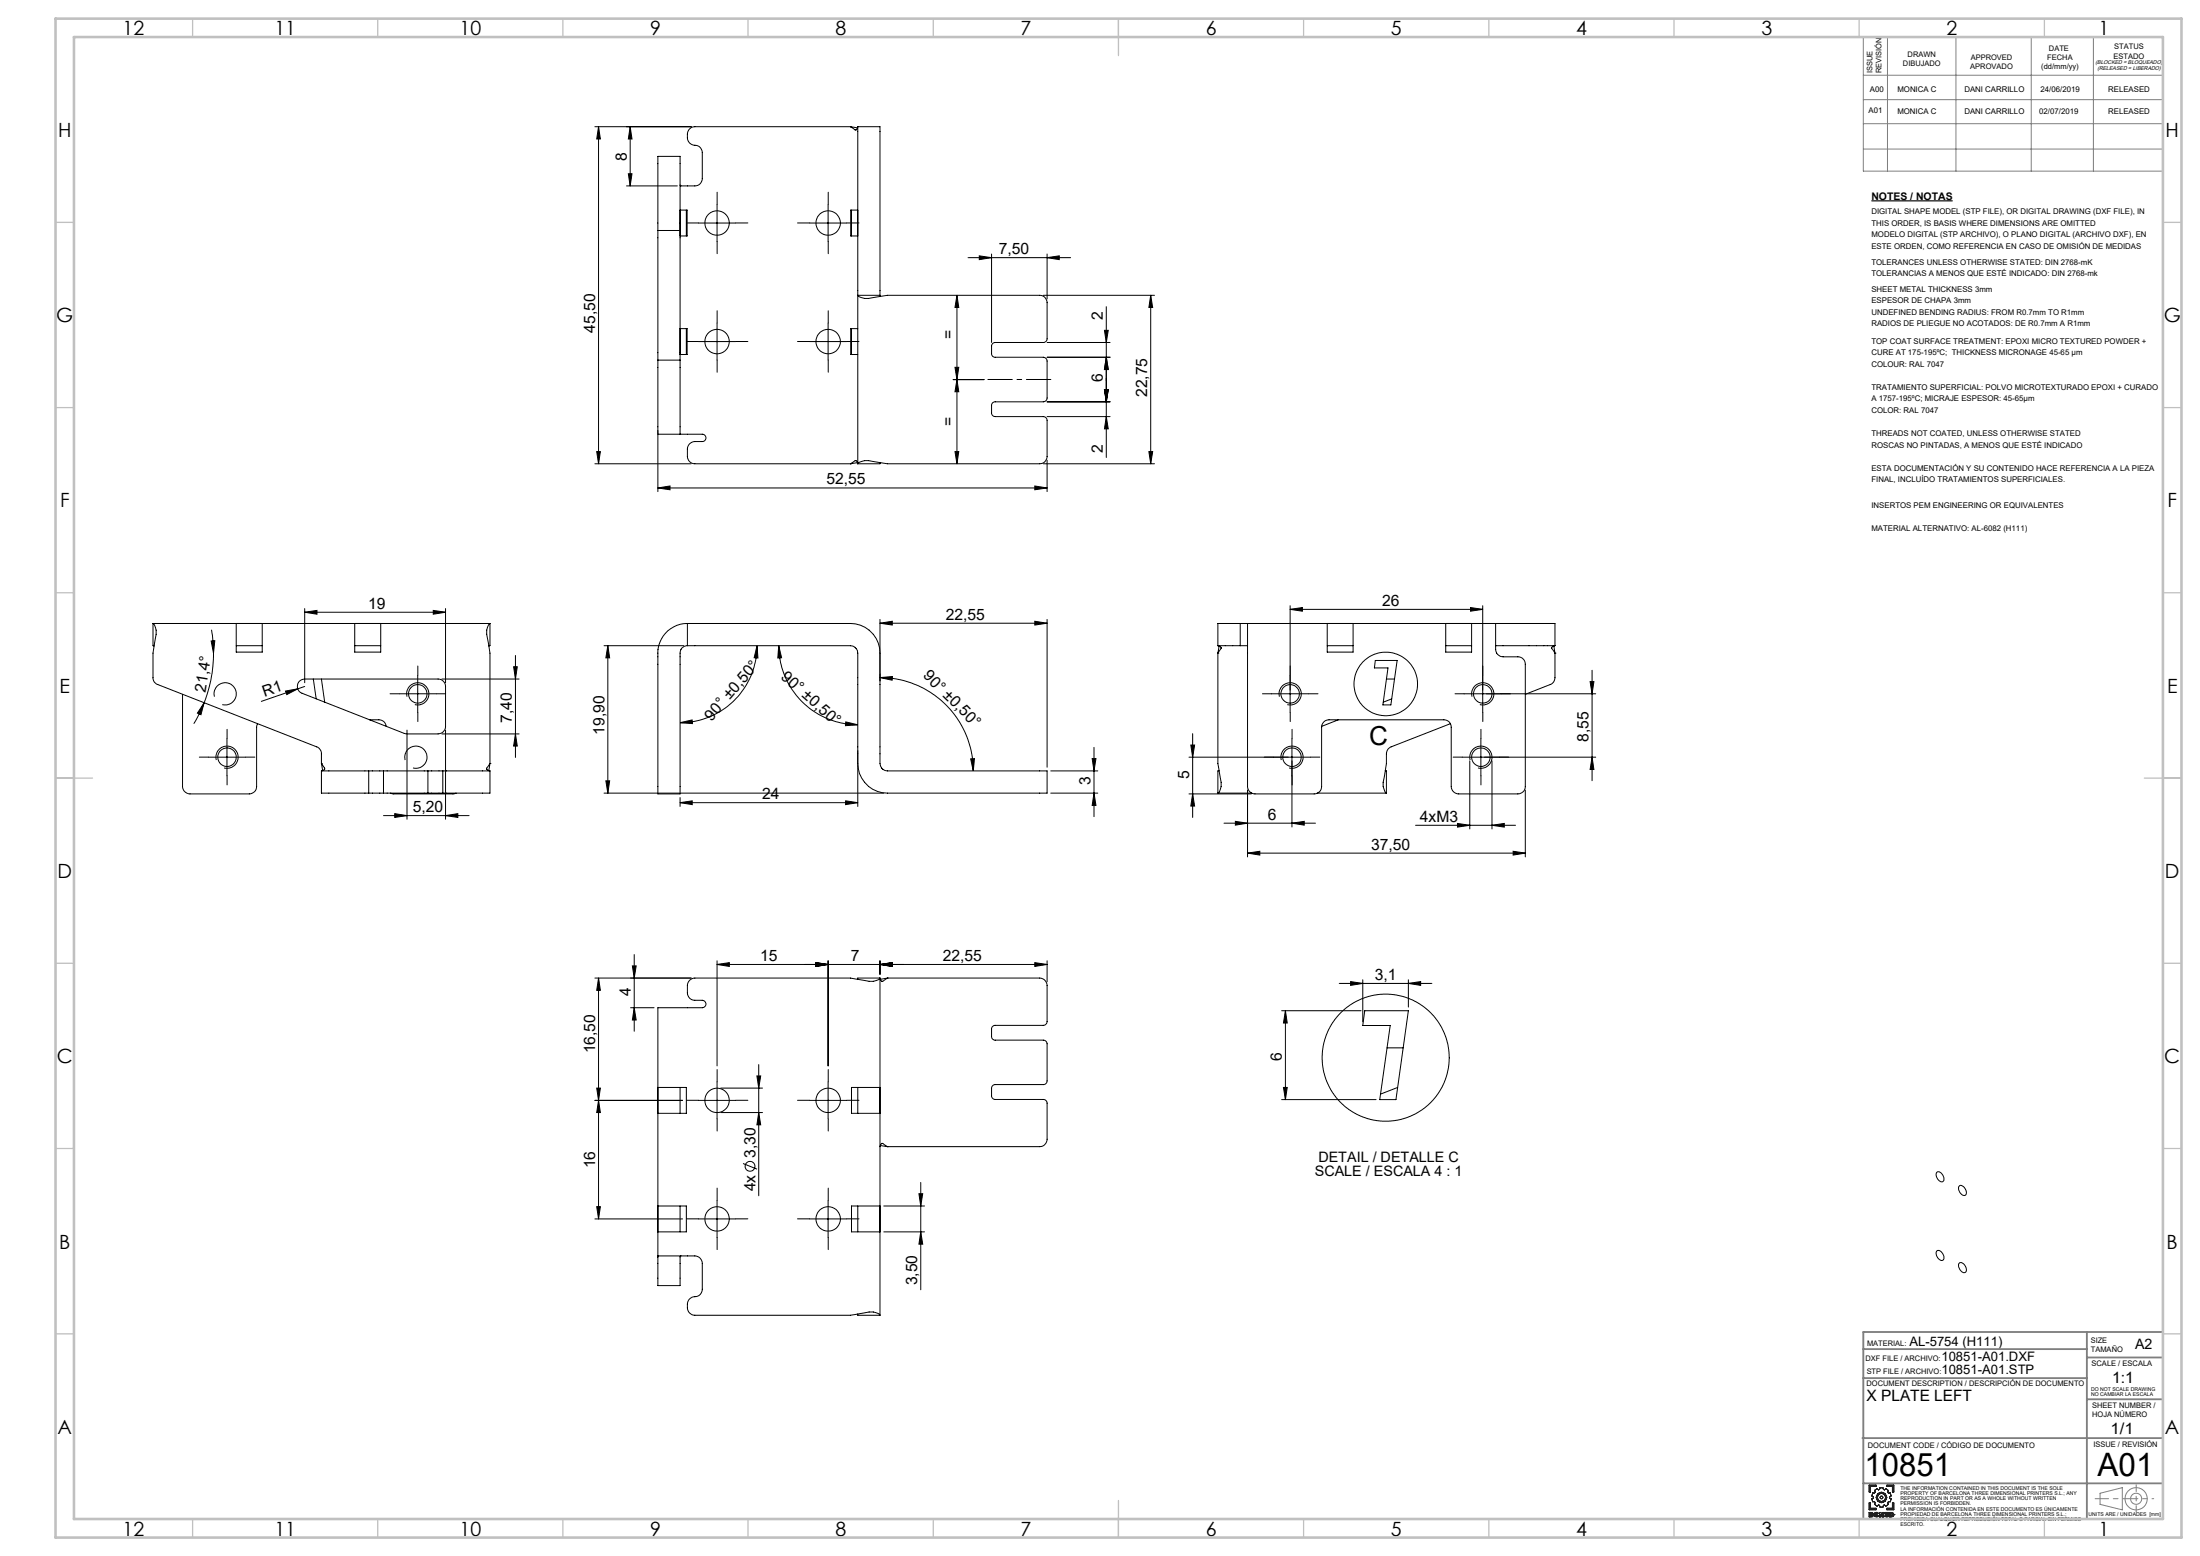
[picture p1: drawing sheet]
<svg xmlns="http://www.w3.org/2000/svg" width="594mm" height="420mm" viewBox="0 0 594 420" stroke-linecap="round" stroke-linejoin="round" font-family="sans-serif">
<path d="M505.3 54.2h21.9" fill="none" stroke="#000" stroke-width=".32"/>
<g fill="none" stroke="#000" stroke-width=".27">
<path d="M160.6 34.2h26M161.6 34.2l.5 3.3h-1zM161.6 34.2v91M170.1 34.2v16M170.1 34.2l.5 3.3h-.9zM229.6 34.2h-42a2.26 2.26 0 0 0-2 3 2.44 2.44 0 0 0 2.8 2.2l.6 .4 .6 1v7.4a1.99 1.99 0 0 1-2 2h-3.7l-.3-.3M229.6 34.2l1.3 .9h.2l.5-.9M229.6 34.2l1.9 .3M229.6 34.2h.1M231.6 34.2h6v45.5M231.6 34.2v45.5M169.2 50.2h13.7"/>
<path d="M169.7 46.9h.9l-.5 3.3zM183.6 56.7h1.9v7h-1.9v-21.5h-6v20M185.3 56.7v7M193.6 55.2v10M223.6 55.2v10M229.9 56.7v7M231.6 56.7h-1.9v7h1.9M177.6 62.2v35M177.6 62.2h6M183.6 60.2v2M183.6 62.2v33.5h1.9v-7h-1.9M188.6 60.2h10"/>
<path d="M218.6 60.2h10M231.6 79.7a4 4 0 0 0 4.1 .6l3.9-.6h41.1a1.99 1.99 0 0 1 2 2v9.8a1.02 1.02 0 0 1-1 .9h-13a.96 .96 0 0 0-1 1v2a.96 .96 0 0 0 1 1h13a1.09 1.09 0 0 1 1 1.1v9.9a1.09 1.09 0 0 1-1 1.1h-13a.96 .96 0 0 0-1 .9v2.1a.96 .96 0 0 0 1 .9h13a1.02 1.02 0 0 1 1 1v9.8a1.99 1.99 0 0 1-2 2h-41.1l-2.7-.4a7.2 7.2 0 0 0-4.8 0l-.5 .4M231.6 79.7h6M231.6 79.7v45.5M237.6 79.7l.1 .3M258.4 79.7v45.5M258.4 79.7l.5 3.3h-1.1zM261.4 69.6h27.7M264.4 69.1l3.3 .5-3.3 .5zM267.7 68.6v23.8M281.7 79.7h30M282.7 69.6l3.3-.5v1z"/>
<path d="M282.7 68.6v12.1M310.7 79.7v45.5M310.7 79.7l.5 3.3h-1zM177.6 97.2v20h6M177.6 97.2h6M183.6 97.2v20M183.6 95.2v2M185.3 88.7v7M188.6 92.2h10M193.6 87.2v10M218.6 92.2h10M223.6 87.2v10"/>
<path d="M229.9 88.7v7M231.6 88.7h-1.9v7h1.9M257.8 99.1h1.1l-.5 3.4zM282.7 92.4h17M298.2 89.2h1l-.5 3.2zM298.7 82.8v40.7M298.7 96.4l.5 3.3h-1zM299.7 96.4h-17M177.6 116.2v16.5M183.6 117.2h6a.99 .99 0 0 1 1 1 .99 .99 0 0 1-1 1h-2a2.05 2.05 0 0 0-2 2v2a1.99 1.99 0 0 0 2 2h42M257.4 102.5h8.3M258.4 102.5l.5 3.2h-1.1z"/>
<path d="M282.7 112.4h17M282.7 108.5h17M298.2 105.1h1l-.5 3.4zM298.7 112.4l.5 3.4h-1zM160.6 125.2h26M161.1 121.9h1l-.5 3.3zM177.6 131.7l3.3-.5v1zM177.6 131.7h105.1M229.6 125.2l1.3-.9h.2l.5 .9M229.6 125.2h.1M231.5 124.9l-1.9 .3M237.7 124.9l-.1 .3h-6"/>
<path d="M257.8 121.9h1.1l-.5 3.3zM279.4 131.2l3.3 .5-3.3 .5zM281.7 125.2h30M282.7 124.2v8.5M310.2 121.9h1l-.5 3.3zM41.3 168.3a3.9 3.9 0 0 1 .6 4 39 39 0 0 0-.6 10.6 1.82 1.82 0 0 0 1.3 1.9l42.9 16.8a2.04 2.04 0 0 1 1.3 1.9v2.6M41.3 168.3h91M41.3 168.3v6l.3 .1M57 173l1-.1-.4 3.4zM57.1 170l.5 6.3M57.6 176.3l-.1 3.6-.6 3.7-1.8 6.1M63.8 168.3v7.7h7v-7.7"/>
<path d="M63.8 174.3h7M82.3 165.3l3.3-.5v1zM82.3 164.3v20M82.3 165.3h38M95.8 168.3v7.7h7v-7.7M95.8 174.3h7M117 164.8l3.3 .5-3.3 .5zM120.3 164.3v20M132.3 168.3a3.8 3.8 0 0 0-.7 4l.7 4v29.8M132.3 168.3v6l-.3 .1M138.7 180h1l-.5 3.3zM139.2 176.9v27.6"/>
<path d="M163.1 174.3h21.5M164.1 174.3l.5 3.3h-1zM164.1 174.3v39.8M185.6 174.3h44a1.97 1.97 0 0 1 2 2v27.2M185.6 168.3h44a8 8 0 0 1 8 8M185.6 168.3a8.3 8.3 0 0 0-8 9.3v36.7h6v-37a2.82 2.82 0 0 1 1.3-2.9l.7-.1M185.6 168.3v6M204.4 174.3l.2 3.3-1-.1zM204.4 174.3a20.8 20.8 0 0 1-20.8 20.8M210.3 174.3l.7 3.2-1 .1zM210.3 174.3a21.4 21.4 0 0 0 21.3 21.3M237.6 168.2l3.3-.5v1z"/>
<path d="M237.6 167.2v16.6M237.6 168.2h45.1M279.4 167.7l3.3 .5-3.3 .5zM282.7 167.2v39.9M328.8 176.3h.1M328.8 174.3h6.1M328.8 174.3l.9 .4v.3l-.9 1.3M328.8 176.3v29.8l.5 2.7a7.1 7.1 0 0 1 0 4.8l-.5 .5M329.1 174.4l-.3 1.9M334.9 168.3h-6.1v6M334.9 174.3h1.9M334.9 168.3h1.9"/>
<path d="M334.9 168.3v6M336.8 168.3v44a2.05 2.05 0 0 0 2 2h16a1.99 1.99 0 0 0 2-2v-16a1.99 1.99 0 0 1 2-2h31.1a1.93 1.93 0 0 1 1.9 2v16a2.05 2.05 0 0 0 2 2h16a1.99 1.99 0 0 0 2-2v-33a1.99 1.99 0 0 0-2-2h-4a2.07 2.07 0 0 1-2-2v-7M336.8 168.3h67M348.3 164.5l3.3-.5v1zM348.3 163.5v28.8M348.3 164.5h52M358.4 168.3v7.7h6.9v-7.7M358.4 174.3h6.9M371.3 178.3h5.9l-1.7 12h-2.1l1.4-10h-3.7zM390.3 168.3v7.7h7v-7.7M390.3 174.3h7M397.1 164l3.2 .5-3.2 .5z"/>
<path d="M400.3 163.5v28.8M403.8 174.3h16M403.8 168.3h16v6M419.5 174.4l.3 1.9M419.8 176.3h.1M419.8 174.3l-.8 .4v.3l.8 1.3M419.8 176.3v6.6a1.94 1.94 0 0 1-1.2 1.9l-6.8 2.6M49.3 187.4v24.9a2.05 2.05 0 0 0 2 2h16a1.99 1.99 0 0 0 2-2v-16l.2-.9M55.1 189.7l-.8 3.2-1-.4zM55.1 189.7l-1.3 2.9-1.5 2.8M57.9 188a3 3 0 0 1 2.7-3.7 3 3 0 0 1 3.2 3.3 3 3 0 0 1-3.8 2.6M61.3 199.4v10"/>
<path d="M77.1 186.5l3.3-.6-3 1.6zM80.4 185.9l-9.8 3.4M80.7 184.1l.7-.6 .9-.2h36a2.05 2.05 0 0 1 2 2v10.8a2.05 2.05 0 0 1-2 2l-9-.1-27.7-10.9a2 2 0 0 1-.9-3zM82.3 185.3l-1.9 .6M84.6 183.3l.8 5.3M86.8 183.3l.9 6.2M99.8 194.3h2.5a1.94 1.94 0 0 1 2 1.8M107.8 187.3h10M109.9 197.1v24M109.9 188a3 3 0 0 1 2.7-3.7 3 3 0 0 1 3.2 3.3 3 3 0 0 1-3.8 2.6M112.8 182.3v10M119.3 183.3h20.9"/>
<path d="M119.3 198.1h20.9M120.3 197.1v24M139.2 198.1l.5 3.3h-1zM183.6 195.1l3.3-.8v1zM228.4 194.9l3.2 .7-3.3 .3zM237.6 182.9l3.3-.3v1zM237.6 182.9a25.2 25.2 0 0 1 25.2 25.2M237.6 182.9v20.2a6.2 6.2 0 0 0 .5 4.2l.8 .7 .7 .1h43.1v6h-43.1a8 8 0 0 1-8-8M322 198v22.6M343.3 187.3h10M345.4 188a3 3 0 0 1 2.7-3.7 3 3 0 0 1 3.2 3.3 3 3 0 0 1-3.7 2.6M348.8 199.4v23.8"/>
<path d="M361.4 194.3l-4.5 1.8M374.3 183.3h2.2M375.8 188.6l-2.3 .9M391.6 195.4l-16 6.2a2.04 2.04 0 0 0-1.3 1.9v2.6l-.4 2.7a6.8 6.8 0 0 0-.2 4.3l.6 1M395.3 187.3h35.5M397.4 188a3 3 0 0 1 2.7-3.7 3 3 0 0 1 3.2 3.3 3 3 0 0 1-3.7 2.6M399.8 199.4v10M429.3 184h1.1l-.5 3.3zM429.9 180.9v29.8M56.3 204.4h10M58.4 205.2a3 3 0 0 1 2.6-3.8 3 3 0 0 1 3.3 3.2 3 3 0 0 1-3.8 2.7M86.8 208.1h12.8"/>
<path d="M86.8 208.1v6h12.8M86.8 206.1l.3 1.9M86.8 206.1l.9 1.2v.3l-.9 .5M86.8 206.1h.1M99.6 208.1h3.9M99.6 214.1h3.9M99.6 208.1v6M103.5 208.1h12M103.5 214.1h12M103.5 208.1v6M105.4 214.1l.9 .2h16l.9-.2M106.6 219.6l3.3 .6-3.3 .4z"/>
<path d="M109.4 205.2a2.99 2.99 0 0 1 2.6-3.8 2.99 2.99 0 0 1 3.3 3.2 2.99 2.99 0 0 1-3.8 2.7M115.5 208.1h4.1M115.5 214.1h4.1M115.5 208.1v6M119.6 208.1h12.7M119.6 208.1v6M132.3 208.1v6h-12.7M132.3 206.1l-.3 1.9M132.3 206.1l-.9 1.2v.3l.9 .5M132.3 206.1h.1M163.1 214.1h75.5M163.6 210.8h1l-.5 3.3z"/>
<path d="M183.6 216.7l3.3-.5v1zM183.6 215.3v2.4M183.6 216.7h48M228.3 216.2l3.3 .5-3.3 .5zM231.6 202.6v15.1M262.1 204.8h1l-.3 3.3zM283.7 208.1h12.7M283.7 214.1h12.7M294.9 204.8h1l-.5 3.3zM295.4 201.7v18.7M295.4 214.1l.5 3.3h-1zM321 204.4h32.8"/>
<path d="M321 214.3h16.9M321.5 201.1h1l-.5 3.3zM322 214.3l.5 3.3h-1zM328.8 214.1h9.2M329.1 208l-.3 .1v6M336.8 213.3v18M345.9 205.2a2.99 2.99 0 0 1 2.7-3.8 2.99 2.99 0 0 1 3.2 3.2 2.99 2.99 0 0 1-3.7 2.7M355.7 214.1h18.6M374 208l.3 .1v6M394.8 204.4h36M396.8 205.4v18.3M396.9 205.2a2.99 2.99 0 0 1 2.7-3.8 2.99 2.99 0 0 1 3.2 3.2 2.99 2.99 0 0 1-3.7 2.7"/>
<path d="M402.8 205.4v18.3M411.8 213.3v18M429.9 204.4l.5 3.3h-1.1zM103.5 220.2h23.1M120.3 220.2l3.3-.6v1zM330.5 222.2h24.7M333.6 221.7l3.2 .5-3.2 .5zM336.8 230.3l3.3-.5v1zM336.8 230.3h75M348.8 222.2l3.3-.5v1zM382.2 222.8h27M393.5 222.3l3.3 .5-3.3 .5z"/>
<path d="M402.8 222.8l3.4-.5v1zM408.6 229.8l3.2 .5-3.2 .5zM171.2 257.7v20.7M193.6 259.3v28.4M220.3 259.8l3.3 .5-3.3 .6zM223.6 259.3v28.4M237.6 259.3v3.7M279.4 259.8l3.3 .5-3.3 .6zM282.7 259.3v5.7M160.6 264h26M161.6 264v65M161.6 264l.5 3.3h-1z"/>
<path d="M170.3 272h6.3M170.7 260.7h1.1l-.6 3.3zM171.2 272l.6 3.3h-1.1zM193.6 260.3l3.3-.5v1.1zM193.6 260.3h89.1M237.6 264a3.8 3.8 0 0 1-4.1 .7l-3.9-.7h-42a2.05 2.05 0 0 0-2 2v2a1.99 1.99 0 0 0 2 2h2a1.01 1.01 0 0 1 1 1 1.01 1.01 0 0 1-1 1h-12v67.3M237.6 264l.5 .9h.2l1.3-.9M237.6 264v91M237.6 264h-6l-.1 .3M237.6 260.3l3.3-.5v1.1zM239.6 264l-1.9 .3M239.6 264h41.1a2.05 2.05 0 0 1 2 2v9.7a1.09 1.09 0 0 1-1 1.1h-13a.96 .96 0 0 0-1 1v2a.96 .96 0 0 0 1 1h13a1.02 1.02 0 0 1 1 .9v10.1a1.02 1.02 0 0 1-1 1h-13a1.02 1.02 0 0 0-1 1v2a1.02 1.02 0 0 0 1 1h13a1.02 1.02 0 0 1 1 1v9.7a2.05 2.05 0 0 1-2 2h-41.1"/>
<path d="M239.6 264h.1M346 272.8h21.5M347.1 272.8l.5 3.3h-1.1zM347.1 272.8v24M361.6 265.4h25M364.7 265l3.2 .4-3.2 .6zM367.9 264.5v11.3M368.5 272.8h11.8l-3.4 24h-4.4l2.9-20h-7.5zM380.3 265.4l3.3-.4v1zM380.3 264.5v7.3M160.6 297h23.7M161.1 293.7h1l-.5 3.3z"/>
<path d="M161.6 297l.5 3.3h-1zM177.6 293.5h7.7v7h-7.7M183.6 293.5v7M188.6 297h10M193.6 292v10M194.6 293.7h11.3M204.4 290.4h1l-.5 3.3zM204.9 287.4v35.4M218.6 297h10M223.6 292v10M231.6 293.5v7M237.6 293.5h-7.7v7h7.7"/>
<path d="M346 296.8h25.5M346.5 293.5h1.1l-.5 3.3zM374.5 282.8h4.3M377.4 293.5l-4.7 1.8M194.6 300.3h11.3M200.6 314.1l3.8 1.5M204.9 300.3l.5 3.3h-1zM237.6 309.5l.5-.9h.2l1.3 .9M237.7 309.2l1.9 .3M239.6 309.5h.1M248.6 319.2v28.9M523 316.4a1.74 1.74 0 0 1 1.9 2.1 .85 .85 0 0 1-.9 .5 .85 .85 0 0 1-.7-.6l-.6-1.2z"/>
<path d="M160.6 329h23.7M161.1 325.7h1l-.5 3.3zM177.6 339.3l.1-.3h6.9a8.4 8.4 0 0 1 3.8 .2l.6 .4 .6 1v7.4a2.09 2.09 0 0 1-2.4 2 2.66 2.66 0 0 0-1.6 2.5 2.66 2.66 0 0 0 1.6 2.5h42.4l2.7-.4a7.1 7.1 0 0 1 4.8 0l.5 .4M177.6 325.5h7.7v7h-7.7M183.6 325.5v7M183.9 339l-.3 .2v7.8h-6v-7.7M188.6 329h10M193.6 324v10M218.6 329h10M223.6 324v10M231.6 325.5v7M237.6 325.5h-7.7v7h7.7"/>
<path d="M238.6 325.5h11M238.6 332.5h11M248.1 322.2h1l-.5 3.3zM248.6 332.5l.5 3.3h-1zM522.9 337.7a1.52 1.52 0 0 1 2 1.6 .77 .77 0 0 1-.6 .9 .77 .77 0 0 1-.9-.5l-.6-1zM529.1 320.1a1.55 1.55 0 0 1 1.8 1.5 .78 .78 0 0 1-.4 1.1 .78 .78 0 0 1-1.1-.5 1.58 1.58 0 0 1-.3-2.1zM231.5 354.7l.1 .3h6M529.1 340.9a1.7 1.7 0 0 1 1.8 2.1 .87 .87 0 0 1-.9 .5 .87 .87 0 0 1-.8-.7l-.4-.9v-.7z"/>
<circle cx="193.6" cy="60.2" r="3.3"/>
<circle cx="223.6" cy="60.2" r="3.3"/>
<circle cx="193.6" cy="92.2" r="3.3"/>
<circle cx="223.6" cy="92.2" r="3.3"/>
<circle cx="112.8" cy="187.3" r="2.49"/>
<circle cx="348.3" cy="187.3" r="2.5"/>
<circle cx="374.2" cy="184.6" r="8.6"/>
<circle cx="400.3" cy="187.3" r="2.5"/>
<circle cx="61.3" cy="204.4" r="2.5"/>
<circle cx="348.8" cy="204.4" r="2.5"/>
<circle cx="399.8" cy="204.4" r="2.5"/>
<circle cx="193.6" cy="297" r="3.3"/>
<circle cx="223.6" cy="297" r="3.3"/>
<circle cx="374.1" cy="285.5" r="17.2"/>
<circle cx="202.5" cy="314.8" r="1.32"/>
<circle cx="193.6" cy="329" r="3.3"/>
<circle cx="223.6" cy="329" r="3.3"/>
</g>
<g fill="none" stroke="#191924" stroke-width=".27">
<path d="M504.7 400.9h1.8v.3h-1.5v1.5h-.3zM504.7 405.7h.3v1.4h1.5v.4h-1.8zM505 408.5l.4 .2h-.4zM505 409l.4 .1-.4 .1zM505.3 408.3h-.6v1.2l.9-.1 .1-.3M505.3 408.3l.4 .2M505.4 408.6h.1M505.4 409.1h.1M505.7 408.5h.1M505.7 408.5l-.2 .3 .2 .3M505.7 408.5l-.1 .3 .1 .3M505.7 409.1h.1"/>
<path d="M506 408.9h.1M506 408.9l.2 .3 .5 .3 .5-.3M506 408.9l.3 .5 .5 .1 .4-.3M506.1 402.3l.7-.5 .4 .3 .3-.1 .1-.4h.8l.1 .4 .3 .1 .4-.3 .7 .5-.2 .5 .2 .2h.5l.2 .8-.4 .3v.2l.4 .3-.2 .8h-.5l-.2 .2 .2 .5-.7 .4-.4-.3-.3 .1-.1 .5h-.8l-.1-.5-.3-.1-.4 .3-.7-.4 .2-.5-.2-.2h-.5l-.2-.8 .4-.3v-.2l-.4-.3 .2-.8h.5l.2-.2zM506.4 408.9h.1M506.4 408.9l.3 .3 .2-.2M506.4 408.9l.1 .2 .4-.1M506.9 409l.3 .2M506.9 408.7l-.2-.2-.3 .4M506.9 408.7l-.4-.1-.1 .3M507.2 408.5l-.3 .2M507.2 408.5l-.5-.3-.5 .2-.2 .5"/>
<path d="M507.2 408.5l-.4-.3-.5 .1-.3 .6M507.5 408.3h.3l.5 .6v-.6h.3v1.2h-.3l-.5-.7v.7h-.3zM509.1 409l-.2 .2M509.1 409l.5 .1M509.5 400.9h1.8v1.8h-.3v-1.5h-1.5zM509.5 407.1h1.5v-1.4h.3v1.8h-1.8zM509.6 409.1h.1M509.6 409.1l-.4-.4 .2-.2h-.4v-.2h.9l-.3 .4 .3 .4M509.9 409.1h.1M509.9 409.1l-.2 .3-.3 .1-.5-.3M509.9 409.1l-.2 .3-.8-.2M510.2 408.3l1 .2 .2 .4-.3 .4-.9 .2z"/>
<path d="M510.5 408.5l.4 .1v.5h-.4zM511 408.9h.1M511.4 408.9h.1"/>
<circle cx="508" cy="404.2" r=".39"/>
<circle cx="508" cy="404.2" r="1.45"/>
<circle cx="508" cy="404.2" r="1.15"/>
</g>
<g fill="none" stroke="#808080" stroke-width=".27">
<path d="M503.1 10h80.9v36.2h-80.9zM509.6 10v36.2M528.1 10v36.2M548.4 10v36.2M565.2 10v36.2M503.1 20.3h80.9M503.1 26.9h80.9M503.1 33.4h80.9M503.1 40.2h80.9M567 403.1l6-1.6v6l-6-1.4z"/>
<circle cx="576.7" cy="404.5" r="3"/>
<circle cx="576.8" cy="404.5" r="1.5"/>
</g>
<g fill="none" stroke="#000" stroke-width=".27" stroke-dasharray="15.2 1.3 1.3 1.3">
<path d="M193.6 55.2v-3.3M223.6 55.2v-3.3M188.6 60.2h-3.3M193.6 65.2v3.3M198.6 60.2h3.3M218.6 60.2h-3.3M223.6 65.2v3.3M228.6 60.2h3.3M188.6 92.2h-3.3M193.6 87.2v-3.3M193.6 97.2v3.3M198.6 92.2h3.3"/>
<path d="M218.6 92.2h-3.3M223.6 87.2v-3.3M223.6 97.2v3.3M228.6 92.2h3.3M61.3 199.4v-2.5M107.8 187.3h-2.5M112.8 182.3v-2.5M112.8 192.3v2.5M117.8 187.3h2.5M343.4 187.3h-2.5M348.4 182.3v-2.5M348.4 192.3v2.5"/>
<path d="M348.9 199.4v-2.5M353.4 187.3h2.5M395.4 187.3h-2.5M399.9 199.4v-2.5M400.4 182.3v-2.5M400.4 192.3v2.5M405.4 187.3h2.5M56.3 204.4h-2.5M61.3 209.4v2.5M66.3 204.4h2.5M343.9 204.4h-2.5M348.9 209.4v2.5"/>
<path d="M353.9 204.4h2.5M394.9 204.4h-2.5M399.9 209.4v2.5M404.9 204.4h2.5M188.6 297h-3.3M193.6 292v-3.3M198.6 297h3.3M218.6 297h-3.3M223.6 292v-3.3M228.6 297h3.3M193.6 302v3.3M223.6 302v3.3"/>
<path d="M188.6 329h-3.3M193.6 324v-3.3M193.6 334v3.3M198.6 329h3.3M218.6 329h-3.3M223.6 324v-3.3M223.6 334v3.3M228.6 329h3.3"/>
</g>
<path d="M283.7 102.4h-17" fill="none" stroke="#000" stroke-width=".27" stroke-dasharray="15.2 1.3 1.3 1.3" stroke-dashoffset="8.6"/>
<path d="M565.7 404.5h11.1" fill="none" stroke="#808080" stroke-width=".27" stroke-dasharray="15.2 1.3 1.3 1.3" stroke-dashoffset="11.6"/>
<path d="M576.8 404.5h4.7" fill="none" stroke="#808080" stroke-width=".27" stroke-dasharray="15.2 1.3 1.3 1.3" stroke-dashoffset="14.8"/>
<path d="M576.8 400.8v7.4" fill="none" stroke="#808080" stroke-width=".27" stroke-dasharray="15.2 1.3 1.3 1.3" stroke-dashoffset="13.4"/>
<path d="M503.1 359.5h80.9v50.5h-80.9zM563.5 359.5v50.5M503.1 372h60.4M503.1 364.2h60.4M563.5 366.4h20.5M563.5 377.7h20.5M502.8 388.2h81.2M503.1 400.4h80.9" fill="none" stroke="#808080" stroke-width=".5"/>
<g fill="none" stroke="#c0c0c0" stroke-width=".35">
<path d="M52 5v5M102 5v5M152 5v5M202 5v5M252 5v5M302 5v10M352 5v5M402 5v5M452 5v5M502 5v5M552 5v5M15 60h5"/>
<path d="M584 60h5M15 110h5M584 110h5M15 160h5M584 160h5M15 210h10M579 210h10M15 260h5M584 260h5M15 310h5M584 310h5M15 360h5"/>
<path d="M584 360h5M52 410v5M102 410v5M152 410v5M202 410v5M252 410v5M302 405v10M352 410v5M402 410v5M452 410v5M502 410v5M552 410v5"/>
</g>
<path d="M15 5h574v410h-574zM20 10h564v400h-564z" fill="none" stroke="#c0c0c0" stroke-width=".7"/>
<g fill="#000">
<path d="M77.1 186.5l3.3-.6-3 1.6z"/>
<path d="M282.7 69.6l3.3-.5v1zM264.4 69.1l3.3 .5-3.3 .5z"/>
<path d="M310.7 79.7l.5 3.3h-1zM310.2 121.9h1l-.5 3.3zM161.6 34.2l.5 3.3h-1zM161.1 121.9h1l-.5 3.3zM170.1 34.2l.5 3.3h-.9zM169.7 46.9h.9l-.5 3.3zM298.2 89.2h1l-.5 3.2zM298.7 96.4l.5 3.3h-1zM258.4 102.5l.5 3.2h-1.1zM257.8 121.9h1.1l-.5 3.3zM294.9 204.8h1l-.5 3.3zM295.4 214.1l.5 3.3h-1zM164.1 174.3l.5 3.3h-1zM163.6 210.8h1l-.5 3.3zM170.7 260.7h1.1l-.6 3.3zM171.2 272l.6 3.3h-1.1zM204.4 290.4h1l-.5 3.3zM204.9 300.3l.5 3.3h-1zM161.6 297l.5 3.3h-1zM161.1 325.7h1l-.5 3.3z"/>
<path d="M257.8 99.1h1.1l-.5 3.4zM258.4 79.7l.5 3.3h-1.1zM161.1 293.7h1l-.5 3.3zM161.6 264l.5 3.3h-1zM429.9 204.4l.5 3.3h-1.1zM429.3 184h1.1l-.5 3.3z"/>
<path d="M298.7 112.4l.5 3.4h-1zM298.2 105.1h1l-.5 3.4zM298.2 105.1h1l-.5 3.4zM298.7 96.4l.5 3.3h-1z"/>
<path d="M177.6 131.7l3.3-.5v1zM279.4 131.2l3.3 .5-3.3 .5zM193.6 260.3l3.3-.5v1.1zM220.3 259.8l3.3 .5-3.3 .6zM220.3 259.8l3.3 .5-3.3 .6zM237.6 260.3l3.3-.5v1.1zM237.6 260.3l3.3-.5v1.1zM279.4 259.8l3.3 .5-3.3 .6zM393.5 222.3l3.3 .5-3.3 .5zM402.8 222.8l3.4-.5v1zM364.7 265l3.2 .4-3.2 .6zM380.3 265.4l3.3-.4v1z"/>
<path d="M82.3 165.3l3.3-.5v1zM117 164.8l3.3 .5-3.3 .5zM106.6 219.6l3.3 .6-3.3 .4zM120.3 220.2l3.3-.6v1z"/>
<path d="M210.3 174.3l.7 3.2-1 .1zM228.4 194.9l3.2 .7-3.3 .3z"/>
<path d="M237.6 168.2l3.3-.5v1zM279.4 167.7l3.3 .5-3.3 .5z"/>
<path d="M397.1 164l3.2 .5-3.2 .5zM348.3 164.5l3.3-.5v1z"/>
<path d="M55.1 189.7l-.8 3.2-1-.4zM57 173l1-.1-.4 3.4z"/>
<path d="M183.6 195.1l3.3-.8v1zM204.4 174.3l.2 3.3-1-.1z"/>
<path d="M183.6 216.7l3.3-.5v1zM228.3 216.2l3.3 .5-3.3 .5z"/>
<path d="M262.1 204.8h1l-.3 3.3zM237.6 182.9l3.3-.3v1z"/>
<path d="M321.5 201.1h1l-.5 3.3zM322 214.3l.5 3.3h-1zM347.1 272.8l.5 3.3h-1.1zM346.5 293.5h1.1l-.5 3.3z"/>
<path d="M336.8 230.3l3.3-.5v1zM408.6 229.8l3.2 .5-3.2 .5z"/>
<path d="M348.8 222.2l3.3-.5v1zM333.6 221.7l3.2 .5-3.2 .5z"/>
<path d="M248.1 322.2h1l-.5 3.3zM248.6 332.5l.5 3.3h-1zM138.7 180h1l-.5 3.3zM139.2 198.1l.5 3.3h-1z"/>
</g>
<g font-size="8.7">
<text x="503.4" y="398.4">10851</text>
<text x="566.3" y="398.4">A01</text>
</g>
<text font-size="7.1" x="369.6" y="201.2">C</text>
<g font-size="5.3">
<text x="33.1" y="9.5">12</text>
<text x="74.1" y="9.5">11</text>
<text x="124.1" y="9.5">10</text>
<text x="175.6" y="9.5">9</text>
<text x="225.6" y="9.5">8</text>
<text x="275.6" y="9.5">7</text>
<text x="325.6" y="9.5">6</text>
<text x="375.6" y="9.5">5</text>
<text x="425.6" y="9.5">4</text>
<text x="475.6" y="9.5">3</text>
<text x="525.6" y="9.5">2</text>
<text x="566.6" y="9.5">1</text>
<text x="15.7" y="37">H</text>
<text x="584.7" y="37">H</text>
<text x="15.2" y="87">G</text>
<text x="584.2" y="87">G</text>
<text x="16.2" y="137">F</text>
<text x="585.2" y="137">F</text>
<text x="16.1" y="187">E</text>
<text x="585.1" y="187">E</text>
<text x="15.5" y="237">D</text>
<text x="584.5" y="237">D</text>
<text x="15.4" y="287">C</text>
<text x="584.4" y="287">C</text>
<text x="16" y="337.1">B</text>
<text x="585" y="337.1">B</text>
<text x="15.5" y="387">A</text>
<text x="584.5" y="387">A</text>
<text x="33.1" y="414.5">12</text>
<text x="74.1" y="414.5">11</text>
<text x="124.1" y="414.5">10</text>
<text x="175.6" y="414.5">9</text>
<text x="225.6" y="414.5">8</text>
<text x="275.6" y="414.5">7</text>
<text x="325.6" y="414.5">6</text>
<text x="375.6" y="414.5">5</text>
<text x="425.6" y="414.5">4</text>
<text x="475.6" y="414.5">3</text>
<text x="525.6" y="414.5">2</text>
<text x="566.6" y="414.5">1</text>
</g>
<g font-size="4.2">
<text x="169.2" y="43.3" transform="rotate(-90 169.2 43.3)">8</text>
<text x="269.7" y="68.6">7,50</text>
<text x="160.7" y="89.9" transform="rotate(-90 160.7 89.9)">45,50</text>
<text x="297.8" y="86.3" transform="rotate(-90 297.8 86.3)">2</text>
<text x="257.4" y="91.5" transform="rotate(-90 257.4 91.5)">=</text>
<text x="297.8" y="103" transform="rotate(-90 297.8 103)">6</text>
<text x="309.8" y="107.2" transform="rotate(-90 309.8 107.2)">22,75</text>
<text x="257.4" y="115.1" transform="rotate(-90 257.4 115.1)">=</text>
<text x="297.8" y="122.3" transform="rotate(-90 297.8 122.3)">2</text>
<text x="223.1" y="130.7">52,55</text>
<text x="99.4" y="164.3">19</text>
<text x="255.4" y="167.3">22,55</text>
<text x="373.1" y="163.5">26</text>
<text x="210.7" y="182.9" transform="rotate(42 210.7 182.9)">90° ±0,50°</text>
<text x="249.1" y="182.6" transform="rotate(45 249.1 182.6)">90° ±0,50°</text>
<text x="55.4" y="187" transform="rotate(-81 55.4 187)">21,4°</text>
<text x="71.4" y="188.1" transform="rotate(-19 71.4 188.1)">R1</text>
<text x="138.2" y="195.2" transform="rotate(-90 138.2 195.2)">7,40</text>
<text x="192.1" y="194.8" transform="rotate(-49 192.1 194.8)">90° ±0,50°</text>
<text x="163.2" y="198.3" transform="rotate(-90 163.2 198.3)">19,90</text>
<text x="428.9" y="200.2" transform="rotate(-90 428.9 200.2)">8,55</text>
<text x="205.8" y="215.7">24</text>
<text x="294.5" y="212" transform="rotate(-90 294.5 212)">3</text>
<text x="321.1" y="210.4" transform="rotate(-90 321.1 210.4)">5</text>
<text x="111.5" y="219.2">5,20</text>
<text x="342.3" y="221.2">6</text>
<text x="383.4" y="221.8">4xM3</text>
<text x="370.2" y="229.3">37,50</text>
<text x="205.2" y="259.4">15</text>
<text x="229.7" y="259.4">7</text>
<text x="254.6" y="259.4">22,55</text>
<text x="170.3" y="268.9" transform="rotate(-90 170.3 268.9)">4</text>
<text x="371.2" y="264.5">3,1</text>
<text x="160.7" y="284.4" transform="rotate(-90 160.7 284.4)">16,50</text>
<text x="346.1" y="286.3" transform="rotate(-90 346.1 286.3)">6</text>
<text x="160.7" y="315.3" transform="rotate(-90 160.7 315.3)">16</text>
<text x="203.9" y="312.6" transform="rotate(-90 203.9 312.6)">3,30</text>
<text x="203.9" y="321.6" transform="rotate(-90 203.9 321.6)">4x</text>
<text x="247.7" y="347" transform="rotate(-90 247.7 347)">3,50</text>
<text x="570.2" y="373.3">1:1</text>
<text x="504" y="378.2">X PLATE LEFT</text>
<text x="569.8" y="387">1/1</text>
</g>
<g font-size="3.9">
<text x="355" y="317.5">SCALE / ESCALA 4 : 1</text>
<text x="356" y="313.7">DETAIL / DETALLE C</text>
<text x="576.5" y="364.1">A2</text>
</g>
<g font-size="3.5">
<text x="515.6" y="363.4">AL-5754 (H111)</text>
<text x="524.2" y="370.9">10851-A01.STP</text>
<text x="524.2" y="367.3">10851-A01.DXF</text>
</g>
<text font-size="2.8" x="505.3" y="53.9">NOTES / NOTAS</text>
<g font-size="2.1">
<text x="513.8" y="17.9">DIBUJADO</text>
<text x="515.1" y="15.4">DRAWN</text>
<text x="532.1" y="16.3">APPROVED</text>
<text x="552.8" y="16.3">FECHA</text>
<text x="553.2" y="13.8">DATE</text>
<text x="570.7" y="15.8">ESTADO</text>
<text x="570.8" y="13.3">STATUS</text>
<text x="505.5" y="19.8" transform="rotate(-90 505.5 19.8)">ISSUE</text>
<text x="508" y="19.8" transform="rotate(-90 508 19.8)">REVISIÓN</text>
<text x="531.9" y="18.8">APROVADO</text>
<text x="551.1" y="18.8">(dd/mm/yy)</text>
<text x="504.9" y="25">A00</text>
<text x="512.3" y="25">MONICA C</text>
<text x="530.4" y="25">DANI CARRILLO</text>
<text x="551" y="25">24/06/2019</text>
<text x="569.2" y="25">RELEASED</text>
<text x="504.5" y="30.6">A01</text>
<text x="512.3" y="30.8">MONICA C</text>
<text x="530.4" y="30.8">DANI CARRILLO</text>
<text x="550.6" y="30.8">02/07/2019</text>
<text x="569.2" y="30.8">RELEASED</text>
<text x="505.3" y="57.8">DIGITAL SHAPE MODEL (STP FILE), OR DIGITAL DRAWING (DXF FILE), IN</text>
<text x="505.3" y="60.9">THIS ORDER, IS BASIS WHERE DIMENSIONS ARE OMITTED</text>
<text x="505.3" y="64.1">MODELO DIGITAL (STP ARCHIVO), O PLANO DIGITAL (ARCHIVO DXF), EN</text>
<text x="505.3" y="67.2">ESTE ORDEN, COMO REFERENCIA EN CASO DE OMISIÓN DE MEDIDAS</text>
<text x="505.3" y="71.4">TOLERANCES UNLESS OTHERWISE STATED: DIN 2768-mK</text>
<text x="505.3" y="74.5">TOLERANCIAS A MENOS QUE ESTÉ INDICADO: DIN 2768-mk</text>
<text x="505.3" y="78.8">SHEET METAL THICKNESS 3mm</text>
<text x="505.3" y="81.9">ESPESOR DE CHAPA 3mm</text>
<text x="505.3" y="85">UNDEFINED BENDING RADIUS: FROM R0.7mm TO R1mm</text>
<text x="505.3" y="88.1">RADIOS DE PLIEGUE NO ACOTADOS: DE R0.7mm A R1mm</text>
<text x="505.3" y="92.8">TOP COAT SURFACE TREATMENT: EPOXI MICRO TEXTURED POWDER +</text>
<text x="505.3" y="95.9">CURE AT 175-195ºC; THICKNESS MICRONAGE 45-65 µm</text>
<text x="505.3" y="99">COLOUR: RAL 7047</text>
<text x="505.3" y="105.2">TRATAMIENTO SUPERFICIAL: POLVO MICROTEXTURADO EPOXI + CURADO</text>
<text x="505.3" y="108.3">A 1757-195ºC; MICRAJE ESPESOR: 45-65µm</text>
<text x="505.3" y="111.5">COLOR: RAL 7047</text>
<text x="505.3" y="117.7">THREADS NOT COATED, UNLESS OTHERWISE STATED</text>
<text x="505.3" y="120.8">ROSCAS NO PINTADAS, A MENOS QUE ESTÉ INDICADO</text>
<text x="505.3" y="127">ESTA DOCUMENTACIÓN Y SU CONTENIDO HACE REFERENCIA A LA PIEZA</text>
<text x="505.3" y="130.2">FINAL, INCLUÍDO TRATAMIENTOS SUPERFICIALES.</text>
<text x="505.3" y="137.1">INSERTOS PEM ENGINEERING OR EQUIVALENTES</text>
<text x="505.3" y="143.3">MATERIAL ALTERNATIVO: AL-6082 (H111)</text>
<text x="504.1" y="363.4">MATERIAL:</text>
<text x="564.5" y="362.4">SIZE</text>
<text x="564.5" y="364.9">TAMAÑO</text>
<text x="503.7" y="367.3">DXF FILE / ARCHIVO:</text>
<text x="504" y="370.9">STP FILE / ARCHIVO:</text>
<text x="564.7" y="368.6">SCALE / ESCALA</text>
<text x="504" y="374">DOCUMENT DESCRIPTION / DESCRIPCIÓN DE DOCUMENTO</text>
<text x="564.9" y="380.1">SHEET NUMBER /</text>
<text x="564.9" y="382.6">HOJA NÚMERO</text>
<text x="504.3" y="390.7">DOCUMENT CODE / CÓDIGO DE DOCUMENTO</text>
<text x="565.2" y="390.5">ISSUE / REVISIÓN</text>
</g>
<g font-size="1.5">
<text x="565.8" y="17.4">(BLOCKED = BLOQUEADO)</text>
<text x="566.3" y="18.8">(RELEASED = LIBERADO)</text>
</g>
<g font-size="1.4">
<text x="564.6" y="375.5">DO NOT SCALE DRAWING</text>
<text x="564.6" y="376.9">NO CAMBIAR LA ESCALA</text>
<text x="513.1" y="402.1">THE INFORMATION CONTAINED IN THIS DOCUMENT IS THE SOLE</text>
<text x="513.1" y="403.5">PROPERTY OF BARCELONA THREE DIMENSIONAL PRINTERS S.L.; ANY</text>
<text x="513.1" y="404.9">REPRODUCTION IN PART OR AS A WHOLE WITHOUT WRITTEN</text>
<text x="513.1" y="406.3">PERMISSION IS FORBIDDEN.</text>
<text x="513.1" y="407.7">LA INFORMACIÓN CONTENIDA EN ESTE DOCUMENTO ES ÚNICAMENTE</text>
<text x="513.1" y="409.1">PROPIEDAD DE BARCELONA THREE DIMENSIONAL PRINTERS S.L.;</text>
<text x="513.1" y="410.6">PROHIBIDA CUALQUIER REPRODUCIÓN TOTAL O PARCIAL SIN PERMISO</text>
<text x="513.1" y="412">ESCRITO.</text>
<text x="563.9" y="409.3">UNITS ARE / UNIDADES [mm]</text>
</g>
</svg>
